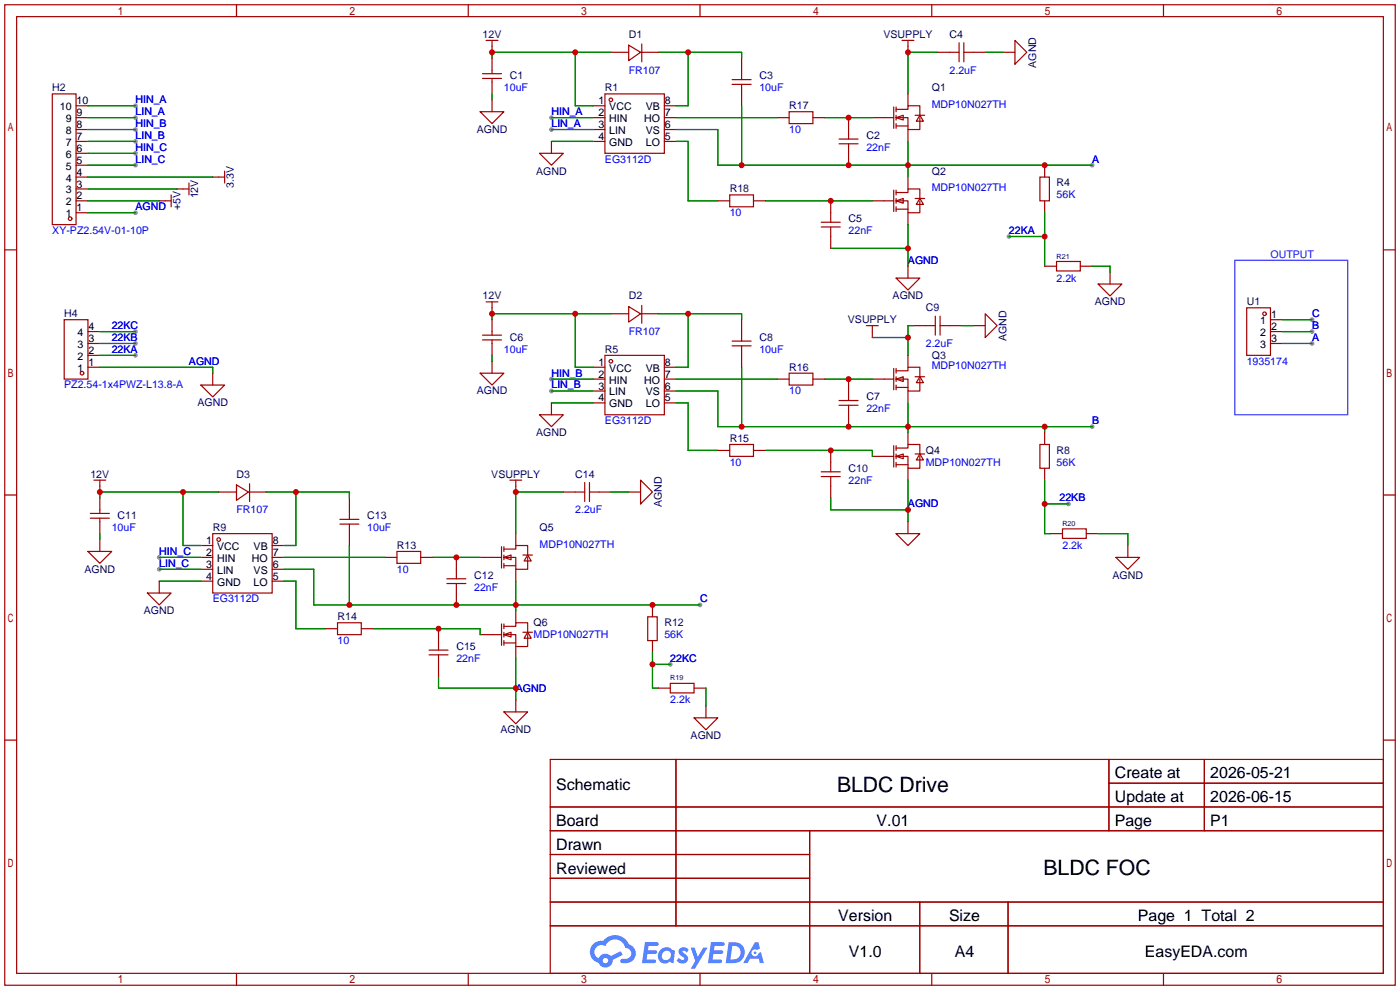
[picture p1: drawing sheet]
<svg xmlns="http://www.w3.org/2000/svg" width="299mm" height="212mm" viewBox="0 0 299 212" stroke-linecap="round" stroke-linejoin="round" font-family="sans-serif">
<g fill="#999">
<circle cx="117.9" cy="25.1" r=".51"/>
<circle cx="117.9" cy="27.7" r=".51"/>
<circle cx="233.4" cy="35.3" r=".51"/>
<circle cx="215.6" cy="50.5" r=".51"/>
<circle cx="29" cy="22.6" r=".51"/>
<circle cx="29" cy="25.1" r=".51"/>
<circle cx="29" cy="27.7" r=".51"/>
<circle cx="29" cy="30.2" r=".51"/>
<circle cx="29" cy="32.8" r=".51"/>
<circle cx="29" cy="35.3" r=".51"/>
<circle cx="29" cy="45.5" r=".51"/>
<circle cx="117.9" cy="81" r=".51"/>
<circle cx="117.9" cy="83.6" r=".51"/>
<circle cx="233.4" cy="91.2" r=".51"/>
<circle cx="228.3" cy="107.7" r=".51"/>
<circle cx="34" cy="119.1" r=".51"/>
<circle cx="34" cy="121.7" r=".51"/>
<circle cx="149.6" cy="129.3" r=".51"/>
<circle cx="143.3" cy="142" r=".51"/>
<circle cx="280.4" cy="68.3" r=".51"/>
<circle cx="280.4" cy="70.9" r=".51"/>
<circle cx="280.4" cy="73.4" r=".51"/>
<circle cx="29" cy="70.9" r=".51"/>
<circle cx="29" cy="73.4" r=".51"/>
<circle cx="29" cy="75.9" r=".51"/>
</g>
<g fill="none" stroke="#a10000" stroke-width=".25">
<path d="M1 1h297.2v209.6h-297.2zM3.6 3.6h292.1v204.4h-292.1zM50.5 1v2.6M100.1 1v2.6M149.6 1v2.6M199.1 1v2.6M248.7 1v2.6M1 53.4h2.6M295.7 53.4h2.5M1 105.8h2.6M295.7 105.8h2.5M1 158.2h2.6"/>
<path d="M295.7 158.2h2.5M117.6 162.3h178.1v45.7h-178.1zM117.6 172.5h178.1M117.6 177.5h178.1M144.5 162.3v35.6M173 177.5v30.5M237 162.3v15.2M237 167.4h58.7M257.4 162.3v15.2M117.6 182.6h55.4M117.6 192.8h178.1M117.6 187.7h55.4"/>
<path d="M117.6 197.9h178.1M196.6 192.8v15.2M215.4 192.8v15.2M50.5 208v2.6M100.1 208v2.6M149.6 208v2.6M199.1 208v2.6M248.7 208v2.6"/>
</g>
<g fill="#5487ff">
<path d="M145.3 202.7a1.3 1.3 0 0 1 1.9 .3l-.4 .6a.54 .54 0 0 0-.9-.2l.1 .2a1.34 1.34 0 0 1 .9 1.8 1.47 1.47 0 0 1-2.3-.1l.5-.6 .8 .5a.31 .31 0 0 0 .4-.3 .31 .31 0 0 0-.3-.4 1.12 1.12 0 0 1-.7-1.8z"/>
<path d="M147.6 202.5h.9l.6 2 1.2-2h.9l-2.7 4.6h-.9l1-1.7z"/>
<path d="M137.8 201.4h1.7a1.31 1.31 0 0 1 1.2 .2 .4 .4 0 0 1-.3 .5l-1.8 .1-.1 .9h1.6a.4 .4 0 0 1 .4 .4 .4 .4 0 0 1-.5 .4h-1.6l-.2 1.2h1.4a.46 .46 0 0 1 .5 0 .46 .46 0 0 1 .1 .5l-.4 .2h-2.6z"/>
<path d="M151.9 201.4h1.7a1.32 1.32 0 0 1 1.2 .2 .39 .39 0 0 1-.3 .5l-1.8 .1-.1 .9h1.6a.4 .4 0 0 1 .4 .4 .4 .4 0 0 1-.4 .4h-1.7l-.2 1.2h1.4a.46 .46 0 0 1 .5 0 .46 .46 0 0 1 .1 .5l-.4 .2h-2.6z"/>
<path d="M161.3 201.4h.8l.3 1.3-.6 .4a.75 .75 0 0 0-1.1 .3 .75 .75 0 0 0 .5 1 .75 .75 0 0 0 .9-.7l.5-.2 .6 2.3h-.8l-.3-.9h-1.8l-.5 .9h-1z"/>
<path d="M155.7 201.4l-.6 4.4h1.5a2.27 2.27 0 0 0 2.6-2.2 2.27 2.27 0 0 0-2.7-2.2zM156.5 202.1a1.5 1.5 0 0 1 1.8 1.6 1.5 1.5 0 0 1-1.9 1.4h-.3z"/>
<path d="M141.2 203a1.6 1.6 0 0 0-.3 2.3 1.6 1.6 0 0 0 2.3 .2l.7 .3 .3-2.4-.1-.3-.5-.1a1.58 1.58 0 0 0-2.4 0zM141.8 203.5a.98 .98 0 0 1 1.6 .4 .98 .98 0 0 1-1.1 1.3 .94 .94 0 0 1-.9-.7 .94 .94 0 0 1 .4-1z"/>
<path d="M126.8 201.8a2.37 2.37 0 0 0 1.1 4 1.54 1.54 0 0 0 1.8 1 1.54 1.54 0 0 0 1.2-1.6l2.2-1.1-.5-.8-2 1a1.57 1.57 0 0 0-2.7 .5 1.5 1.5 0 0 1-.7-2.1 1.5 1.5 0 0 1 2.2-.5 2.23 2.23 0 0 1 2.3-1.4 2.23 2.23 0 0 1 2 1.8 1.16 1.16 0 0 1 1.2 1.1 1.16 1.16 0 0 1-1.1 1.2h-.7a.47 .47 0 0 0-.5 .4 .47 .47 0 0 0 .4 .5 2.17 2.17 0 0 0 2.5-.9 2.17 2.17 0 0 0-.3-2.7l-.8-.4a3.2 3.2 0 0 0-5.5-.7l-1.1 .1zM128.8 205.3a.6 .6 0 0 1 1.2 0 .6 .6 0 0 1-1.2 0z"/>
<circle cx="161.4" cy="203.6" r=".28"/>
</g>
<g fill="none" stroke="#a10000" stroke-width=".25">
<path d="M103.1 16.8h4.1M103.1 15.7h4.1M103.9 8.6h2.5M105.2 8.6v2.6M105.2 12.4v3.3M105.2 16.8v3.3M130.6 11.2h3.8M134.4 9.7l2.5 1.5-2.5 1.8zM136.9 11.2h3.8M137.2 9.4v3.8M156.5 18h4M156.5 17h4"/>
<path d="M158.5 12.4v4.6M158.5 18v4.6M192.8 8.6h2.5M194.1 8.6v2.6M200.4 11.2h4.6M205 9.1v4.1M206 11.2h4.6M206 9.1v4.1M214.4 11.2h2.5M216.9 8.6l2.6 2.6-2.6 2.5zM11.2 20.1h5.1v27.9h-5.1zM16.3 22.6h2.5"/>
<path d="M16.3 25.1h2.5M16.3 27.7h2.5M16.3 30.2h2.5M16.3 37.8h2.5M16.3 35.3h2.5M16.3 32.8h2.5M40.4 39.1v2.6M45.5 37.8h2.5M48 36.6v2.5M102.6 23.9h5.1l-2.5 2.5zM105.2 21.3v2.6M115.3 32.8h5.1l-2.5 2.5z"/>
<path d="M117.9 30.2v2.6M126.7 22.6h2.6M126.7 25.1h2.6M126.7 27.7h2.6M126.7 30.2h2.6M129.3 20.1h12.7v12.7h-12.7zM142 22.6h2.5M142 25.1h2.5M142 27.7h2.5M142 30.2h2.5M166.1 25.1h2.6M168.7 23.9h5v2.5h-5z"/>
<path d="M173.7 25.1h2.6M179.3 30.7h4.1M179.3 29.7h4.1M181.4 25.1v4.6M181.4 30.7v4.6M186.4 25.1h4.6M191 22.9v4.5M191.5 25.1h2.6v2.6h2.5v-2.6M191.5 23.4h2.6v-.8h2.5v2M191.5 25.1l1.5-.5v1.1zM191.5 22.9v1M191.5 24.6v1.1"/>
<path d="M191.5 26.4v1M191.5 26.9h2.6M194.1 20.1v2.5M194.1 27.7v2.5M194.1 37.8v2.6M195.6 24.6h2M196.6 24.6l.8 1.3h-1.6zM222.2 37.8h2.1v5.1h-2.1zM223.3 35.3v2.5M16.3 42.9h2.5M16.3 45.5h2.5M16.3 40.4h2.5"/>
<path d="M34 42.9h2.6M36.6 41.7v2.5M37.8 40.4h2.6M153.4 42.9h2.6M156 41.7h5v2.5h-5zM161 42.9h2.6M175.5 48.5h4.1M175.5 47.5h4.1M177.5 42.9v4.6M177.5 48.5v4.6M186.4 42.9h4.6M191 40.6v4.6"/>
<path d="M191.5 42.9h2.6v2.6h2.5v-2.6M191.5 41.1h2.6v-.7h2.5v2M191.5 42.9l1.5-.5v1zM191.5 59.4h5.1l-2.5 2.6zM191.5 40.6v1.1M191.5 42.4v1M191.5 44.2v1M191.5 44.7h2.6M194.1 45.5v2.5M194.1 56.9v2.5M195.6 42.4h2M196.6 42.4l.8 1.3h-1.6z"/>
<path d="M223.3 42.9v2.6M223.3 56.9h2.5M225.8 55.9h5.1v2h-5.1zM230.9 56.9h2.5M237.2 58.2v2.5M13.7 68.3h5.1v12.7h-5.1zM18.8 78.5h2.5M18.8 70.9h2.5M18.8 73.4h2.5M18.8 75.9h2.5M45.5 79.8v2.5M102.6 79.8h5.1l-2.5 2.5z"/>
<path d="M103.1 72.6h4.1M103.1 71.6h4.1M103.9 64.5h2.5M105.2 64.5v2.6M105.2 68.3v3.3M105.2 72.6v3.3M105.2 77.2v2.6M126.7 78.5h2.6M129.3 75.9h12.7v12.7h-12.7zM130.6 67.1h3.8M134.4 65.5l2.5 1.6-2.5 1.7zM136.9 67.1h3.8"/>
<path d="M137.2 65.3v3.8M142 78.5h2.5M156.5 73.9h4M156.5 72.9h4M158.5 68.3v4.6M158.5 73.9v4.6M168.7 79.8h5v2.5h-5zM185.2 69.6h2.5M186.4 69.6v2.5M191 78.7v4.6M191.5 79.2h2.6v-.7h2.5v2M191.5 78.7v1.1"/>
<path d="M194.1 75.9v2.6M195.3 69.6h4.6M199.9 67.6v4M200.9 69.6h4.6M200.9 67.6v4M208 69.6h2.6M210.6 67.1l2.5 2.5-2.5 2.5zM234.7 60.7h5.1l-2.6 2.5zM266.4 65.8h5.1v10.1h-5.1zM271.5 68.3h2.6M271.5 70.9h2.6M271.5 73.4h2.6"/>
<path d="M42.9 82.3h5.1l-2.5 2.5zM115.3 88.6h5.1l-2.5 2.6zM117.9 86.1v2.5M126.7 81h2.6M126.7 83.6h2.6M126.7 86.1h2.6M142 81h2.5M142 83.6h2.5M142 86.1h2.5M153.4 96.3h2.6M156 95h5v2.5h-5zM161 96.3h2.6"/>
<path d="M166.1 81h2.6M173.7 81h2.6M177.5 96.3v4.5M179.3 86.6h4.1M179.3 85.6h4.1M181.4 81v4.6M181.4 86.6v4.6M186.4 81h4.6M186.4 97.5h4.6M191 95.2v4.6M191.5 81h2.6v2.6h2.5v-2.6M191.5 81l1.5-.5v1z"/>
<path d="M191.5 97.5h2.6v2.6h2.5v-2.6M191.5 95.8h2.6v-.8h2.5v2M191.5 97.5l1.5-.5v1zM191.5 80.5v1M191.5 82.3v1M191.5 95.2v1.1M191.5 97v1M191.5 98.8v1M191.5 82.8h2.6M191.5 99.3h2.6M194.1 83.6v2.5M194.1 92.5v2.5"/>
<path d="M195.6 80.5h2M195.6 97h2M196.6 80.5l.8 1.3h-1.6zM196.6 97l.8 1.3h-1.6zM222.2 95h2.1v5.1h-2.1zM223.3 92.5v2.5M18.8 117.9h5.1l-2.6 2.5zM19.3 110.7h4.1M19.3 109.7h4.1M20.1 102.6h2.5M21.3 102.6v2.6M21.3 106.4v3.3"/>
<path d="M21.3 110.7v3.3M21.3 115.3v2.6M42.9 116.6h2.6M42.9 119.1h2.6M45.5 114h12.7v12.7h-12.7zM46.7 105.2h3.8M50.5 103.6l2.6 1.6-2.6 1.7zM53.1 105.2h3.8M53.3 103.4v3.8M58.2 116.6h2.5M58.2 119.1h2.5M72.6 112h4.1"/>
<path d="M72.6 111h4.1M74.7 106.4v4.6M74.7 112v4.6M82.3 119.1h2.5M84.8 117.9h5.1v2.5h-5.1zM89.9 119.1h2.6M97.5 119.1v4.6M102.6 119.1h4.6M107.2 116.8v4.6M107.7 119.1h2.5v2.6h2.6v-2.6M107.7 117.3h2.5v-.7h2.6v2M107.7 119.1l1.5-.5v1z"/>
<path d="M107.7 116.8v1.1M107.7 118.6v1M109 102.6h2.5M110.2 102.6v2.6M110.2 114v2.6M111.8 118.6h2M112.8 118.6l.7 1.3h-1.5zM120.4 105.2h4.6M125 103.1v4.1M126 105.2h4.6M126 103.1v4.1M134.4 105.2h2.5"/>
<path d="M136.9 102.6l2.5 2.6-2.5 2.5zM175.5 101.9h4.1M175.5 100.8h4.1M177.5 101.9v4.5M191.5 114h5.1l-2.5 2.6zM194.1 100.1v2.5M194.1 111.5v2.5M223.3 100.1v2.5M224.5 114h2.6M227.1 113h5.1v2.1h-5.1zM232.2 114h2.5M238.5 119.1h5.1l-2.6 2.6z"/>
<path d="M241 116.6v2.5M31.5 126.7h5.1l-2.6 2.6zM34 124.2v2.5M42.9 121.7h2.6M42.9 124.2h2.6M58.2 121.7h2.5M58.2 124.2h2.5M69.6 134.4h2.5M72.1 133.1h5.1v2.5h-5.1zM77.2 134.4h2.6M91.7 140h4.1M91.7 138.9h4.1"/>
<path d="M93.7 134.4v4.5M93.7 140v4.5M95.5 124.7h4.1M95.5 123.7h4.1M97.5 124.7v4.6M102.6 135.6h4.6M107.2 133.4v4.5M107.7 135.6h2.5v2.6h2.6v-2.6M107.7 133.9h2.5v-.8h2.6v2M107.7 135.6l1.5-.5v1zM107.7 120.4v1M107.7 133.4v1"/>
<path d="M107.7 135.1v1M107.7 136.9v1M107.7 120.9h2.5M107.7 137.4h2.5M110.2 121.7v2.5M110.2 130.6v2.5M110.2 138.2v2.5M111.8 135.1h2M112.8 135.1l.7 1.3h-1.5zM138.4 131.8h2.1v5.1h-2.1zM139.4 129.3v2.5M139.4 136.9v2.5"/>
<path d="M107.7 152.1h5.1l-2.6 2.6zM110.2 149.6v2.5M140.7 147.1h2.6M143.3 146.1h5v2h-5zM148.3 153.4h5.1l-2.5 2.6zM148.3 147.1h2.6M150.9 150.9v2.5"/>
<circle cx="130.6" cy="21.3" r=".38"/>
<circle cx="15" cy="46.7" r=".38"/>
<circle cx="17.5" cy="79.8" r=".38"/>
<circle cx="130.6" cy="77.2" r=".38"/>
<circle cx="270.3" cy="67.1" r=".38"/>
<circle cx="46.7" cy="115.3" r=".38"/>
</g>
<g fill="none" stroke="#008700" stroke-width=".25">
<path d="M122.9 11.2v11.4h3.8M130.6 11.2h-25.4v1.2M140.7 11.2h17.8v1.2M147.1 11.2v11.4h-2.6M200.4 11.2h-6.3v8.9M210.6 11.2h3.8M18.8 22.6h10.2M18.8 25.1h10.2M18.8 27.7h10.2M18.8 30.2h10.2M18.8 35.3h10.2M18.8 32.8h10.2"/>
<path d="M18.8 37.8h26.7M105.2 20.1v1.2M117.9 25.1h8.8M117.9 27.7h8.8M117.9 30.2h8.8M144.5 30.2h2.6v12.7h6.3M144.5 25.1h21.6M144.5 27.7h8.9v7.6h80M158.5 22.6v12.7M176.3 25.1h10.1M194.1 30.2v7.6M18.8 42.9h15.2"/>
<path d="M18.8 40.4h19M18.8 45.5h10.2M163.6 42.9h22.8M177.5 53.1h16.6M194.1 48v8.9M215.6 50.5h7.7M223.3 45.5v11.4M233.4 56.9h3.8v1.3M21.3 78.5h24.2v1.3M21.3 70.9h7.7M21.3 73.4h7.7M21.3 75.9h7.7"/>
<path d="M105.2 75.9v1.3M122.9 67.1v11.4h3.8M130.6 67.1h-25.4v1.2M140.7 67.1h17.8v1.2M147.1 67.1v11.4h-2.6M158.5 78.5v12.7M186.4 72.1h7.7M195.3 69.6h-1.2v6.3M205.5 69.6h2.5M274.1 68.3h6.3M274.1 70.9h6.3M274.1 73.4h6.3"/>
<path d="M117.9 81h8.8M117.9 83.6h8.8M117.9 86.1h8.8M144.5 86.1h2.6v10.2h6.3M144.5 83.6h8.9v7.6h80M144.5 81h21.6M163.6 96.3h22.8v1.2M176.3 81h10.1M194.1 86.1v6.4M223.3 91.2v1.3M21.3 114v1.3M34 119.1h8.9"/>
<path d="M39.1 105.2v11.4h3.8M46.7 105.2h-25.4v1.2M56.9 105.2h17.8v1.2M60.7 119.1h21.6M63.2 105.2v11.4h-2.5M74.7 116.6v12.7M92.5 119.1h10.1M120.4 105.2h-10.2v8.8M130.6 105.2h3.8M177.5 106.4v2.6h16.6M194.1 102.6v8.9M223.3 102.6v11.4h1.2"/>
<path d="M223.3 107.7h5M234.7 114h6.3v2.6M34 121.7h8.9M34 124.2h8.9M60.7 124.2h2.5v10.2h6.4M60.7 121.7h6.4v7.6h82.5M79.8 134.4h22.8v1.2M110.2 124.2v6.4M139.4 139.4v7.7h1.3M93.7 144.5v2.6h16.5M110.2 140.7v8.9M139.4 142h3.9"/>
<path d="M150.9 147.1v3.8"/>
</g>
<path d="M263.9 55.6h24.1v33h-24.1z" fill="none" stroke="#33f" stroke-width=".25"/>
<g fill="#c00">
<circle cx="122.9" cy="11.2" r=".63"/>
<circle cx="105.2" cy="11.2" r=".63"/>
<circle cx="147.1" cy="11.2" r=".63"/>
<circle cx="181.4" cy="25.1" r=".63"/>
<circle cx="194.1" cy="11.2" r=".63"/>
<circle cx="194.1" cy="35.3" r=".63"/>
<circle cx="181.4" cy="35.3" r=".63"/>
<circle cx="158.5" cy="35.3" r=".63"/>
<circle cx="223.3" cy="35.3" r=".63"/>
<circle cx="177.5" cy="42.9" r=".63"/>
<circle cx="194.1" cy="53.1" r=".63"/>
<circle cx="223.3" cy="50.5" r=".63"/>
<circle cx="122.9" cy="67.1" r=".63"/>
<circle cx="105.2" cy="67.1" r=".63"/>
<circle cx="147.1" cy="67.1" r=".63"/>
<circle cx="181.4" cy="81" r=".63"/>
<circle cx="194.1" cy="72.1" r=".63"/>
<circle cx="194.1" cy="91.2" r=".63"/>
<circle cx="181.4" cy="91.2" r=".63"/>
<circle cx="158.5" cy="91.2" r=".63"/>
<circle cx="223.3" cy="91.2" r=".63"/>
<circle cx="177.5" cy="96.3" r=".63"/>
<circle cx="194.1" cy="109" r=".63"/>
<circle cx="223.3" cy="107.7" r=".63"/>
<circle cx="39.1" cy="105.2" r=".63"/>
<circle cx="21.3" cy="105.2" r=".63"/>
<circle cx="63.2" cy="105.2" r=".63"/>
<circle cx="97.5" cy="119.1" r=".63"/>
<circle cx="110.2" cy="105.2" r=".63"/>
<circle cx="97.5" cy="129.3" r=".63"/>
<circle cx="110.2" cy="129.3" r=".63"/>
<circle cx="139.4" cy="129.3" r=".63"/>
<circle cx="74.7" cy="129.3" r=".63"/>
<circle cx="93.7" cy="134.4" r=".63"/>
<circle cx="110.2" cy="147.1" r=".63"/>
<circle cx="139.4" cy="142" r=".63"/>
</g>
<g font-size="4.5">
<text x="178.9" y="169.2">BLDC Drive</text>
<text x="223" y="187">BLDC FOC</text>
</g>
<g font-size="3.4">
<text x="238.3" y="166.4">Create at</text>
<text x="258.7" y="166.4">2026-05-21</text>
<text x="118.9" y="168.9">Schematic</text>
<text x="238.3" y="171.4">Update at</text>
<text x="258.7" y="171.4">2026-06-15</text>
<text x="118.9" y="176.5">Board</text>
<text x="187.4" y="176.5">V.01</text>
<text x="238.3" y="176.5">Page</text>
<text x="258.7" y="176.5">P1</text>
<text x="118.9" y="181.6">Drawn</text>
<text x="118.9" y="186.7">Reviewed</text>
<text x="179.2" y="196.8">Version</text>
<text x="202.8" y="196.8">Size</text>
<text x="243.2" y="196.8">Page 1 Total 2</text>
<text x="181.4" y="204.5">V1.0</text>
<text x="204.1" y="204.5">A4</text>
<text x="244.7" y="204.5">EasyEDA.com</text>
</g>
<g font-size="2.3" fill="#000080">
<text x="103.1" y="8.1">12V</text>
<text x="134.4" y="8.1">D1</text>
<text x="188.8" y="8.1">VSUPPLY</text>
<text x="202.9" y="8.1">C4</text>
<text x="109" y="17">C1</text>
<text x="162.3" y="17">C3</text>
<text x="221.5" y="14.5" transform="rotate(-90 221.5 14.5)">AGND</text>
<text x="11.2" y="19.5">H2</text>
<text x="129.3" y="19.5">R1</text>
<text x="168.7" y="23.3">R17</text>
<text x="199.1" y="19.5">Q1</text>
<text x="101.9" y="28.4">AGND</text>
<text x="185.2" y="29.7">C2</text>
<text x="50" y="40.2" transform="rotate(-90 50 40.2)">3.3V</text>
<text x="114.6" y="37.3">AGND</text>
<text x="156" y="41.1">R18</text>
<text x="199.1" y="37.3">Q2</text>
<text x="225.8" y="39.8">R4</text>
<text x="38.6" y="45" transform="rotate(-90 38.6 45)">+5V</text>
<text x="42.4" y="42.4" transform="rotate(-90 42.4 42.4)">12V</text>
<text x="181.4" y="47.5">C5</text>
<text x="103.1" y="64">12V</text>
<text x="134.4" y="64">D2</text>
<text x="190.8" y="64">AGND</text>
<text x="234" y="65.2">AGND</text>
<text x="266.4" y="65.2">U1</text>
<text x="13.7" y="67.8">H4</text>
<text x="181.2" y="69.1">VSUPPLY</text>
<text x="197.9" y="66.5">C9</text>
<text x="109" y="72.9">C6</text>
<text x="129.3" y="75.4">R5</text>
<text x="162.3" y="72.9">C8</text>
<text x="199.1" y="76.7">Q3</text>
<text x="215.1" y="72.9" transform="rotate(-90 215.1 72.9)">AGND</text>
<text x="168.7" y="79.2">R16</text>
<text x="42.2" y="86.8">AGND</text>
<text x="101.9" y="84.3">AGND</text>
<text x="185.2" y="85.6">C7</text>
<text x="114.6" y="93.2">AGND</text>
<text x="156" y="94.5">R15</text>
<text x="181.4" y="100.8">C10</text>
<text x="197.9" y="97">Q4</text>
<text x="225.8" y="97">R8</text>
<text x="19.3" y="102.1">12V</text>
<text x="50.5" y="102.1">D3</text>
<text x="105" y="102.1">VSUPPLY</text>
<text x="122.9" y="102.1">C14</text>
<text x="25.1" y="111">C11</text>
<text x="45.5" y="113.5">R9</text>
<text x="78.5" y="111">C13</text>
<text x="115.3" y="113.5">Q5</text>
<text x="141.4" y="108.4" transform="rotate(-90 141.4 108.4)">AGND</text>
<text x="84.8" y="117.3">R13</text>
<text x="18.1" y="122.4">AGND</text>
<text x="101.3" y="123.7">C12</text>
<text x="237.8" y="123.7">AGND</text>
<text x="30.8" y="131.3">AGND</text>
<text x="72.1" y="132.6">R14</text>
<text x="114" y="133.8">Q6</text>
<text x="142" y="133.8">R12</text>
<text x="97.5" y="138.9">C15</text>
<text x="107" y="156.7">AGND</text>
<text x="147.6" y="158">AGND</text>
</g>
<g font-size="2.3" fill="#00f">
<text x="134.4" y="15.7">FR107</text>
<text x="202.9" y="15.7">2.2uF</text>
<text x="29" y="22.1">HIN_A</text>
<text x="107.7" y="19.5">10uF</text>
<text x="162.3" y="19.5">10uF</text>
<text x="199.1" y="23.1">MDP10N027TH</text>
<text x="29" y="24.6">LIN_A</text>
<text x="29" y="27.1">HIN_B</text>
<text x="29" y="29.7">LIN_B</text>
<text x="117.9" y="24.6">HIN_A</text>
<text x="117.9" y="27.1">LIN_A</text>
<text x="168.7" y="28.4">10</text>
<text x="29" y="32.2">HIN_C</text>
<text x="29" y="34.8">LIN_C</text>
<text x="129.3" y="34.8">EG3112D</text>
<text x="185.2" y="32.2">22nF</text>
<text x="233.4" y="34.8">A</text>
<text x="199.1" y="40.9">MDP10N027TH</text>
<text x="29" y="44.9">AGND</text>
<text x="156" y="46.2">10</text>
<text x="225.8" y="42.4">56K</text>
<text x="11.2" y="50">XY-PZ2.54V-01-10P</text>
<text x="181.4" y="50">22nF</text>
<text x="215.6" y="50">22KA</text>
<text x="194.1" y="56.4">AGND</text>
<text x="225.8" y="60.2">2.2k</text>
<text x="23.9" y="70.3">22KC</text>
<text x="134.4" y="71.6">FR107</text>
<text x="280.4" y="67.8">C</text>
<text x="280.4" y="70.3">B</text>
<text x="23.9" y="72.9">22KB</text>
<text x="23.9" y="75.4">22KA</text>
<text x="40.4" y="77.9">AGND</text>
<text x="107.7" y="75.4">10uF</text>
<text x="162.3" y="75.4">10uF</text>
<text x="197.9" y="74.1">2.2uF</text>
<text x="266.4" y="77.9">1935174</text>
<text x="280.4" y="72.9">A</text>
<text x="13.7" y="83">PZ2.54-1x4PWZ-L13.8-A</text>
<text x="117.9" y="80.5">HIN_B</text>
<text x="117.9" y="83">LIN_B</text>
<text x="199.1" y="79">MDP10N027TH</text>
<text x="168.7" y="84.3">10</text>
<text x="185.2" y="88.1">22nF</text>
<text x="129.3" y="90.6">EG3112D</text>
<text x="233.4" y="90.6">B</text>
<text x="156" y="99.5">10</text>
<text x="197.9" y="99.5">MDP10N027TH</text>
<text x="225.8" y="99.5">56K</text>
<text x="181.4" y="103.3">22nF</text>
<text x="226.4" y="107.2">22KB</text>
<text x="23.9" y="113.5">10uF</text>
<text x="50.5" y="109.7">FR107</text>
<text x="78.5" y="113.5">10uF</text>
<text x="122.9" y="109.7">2.2uF</text>
<text x="194.1" y="108.4">AGND</text>
<text x="34" y="118.6">HIN_C</text>
<text x="115.3" y="117.1">MDP10N027TH</text>
<text x="227.1" y="117.3">2.2k</text>
<text x="34" y="121.1">LIN_C</text>
<text x="84.8" y="122.4">10</text>
<text x="45.5" y="128.7">EG3112D</text>
<text x="101.3" y="126.2">22nF</text>
<text x="149.6" y="128.7">C</text>
<text x="72.1" y="137.6">10</text>
<text x="114" y="136.4">MDP10N027TH</text>
<text x="142" y="136.4">56K</text>
<text x="97.5" y="141.4">22nF</text>
<text x="143.3" y="141.4">22KC</text>
<text x="110.2" y="147.8">AGND</text>
<text x="143.3" y="150.3">2.2k</text>
</g>
<g font-size="2.3">
<text x="12.8" y="23.6">10</text>
<text x="16.4" y="22.3">10</text>
<text x="127.9" y="22.3">1</text>
<text x="130.2" y="23.6">VCC</text>
<text x="138" y="23.6">VB</text>
<text x="142.1" y="22.3">8</text>
<text x="14.1" y="28.6">8</text>
<text x="14.1" y="26.1">9</text>
<text x="16.4" y="29.9">7</text>
<text x="16.4" y="27.4">8</text>
<text x="16.4" y="24.8">9</text>
<text x="127.9" y="29.9">4</text>
<text x="127.9" y="27.4">3</text>
<text x="127.9" y="24.8">2</text>
<text x="130.2" y="28.6">LIN</text>
<text x="130.2" y="26.1">HIN</text>
<text x="137.6" y="26.1">HO</text>
<text x="138" y="28.6">VS</text>
<text x="142.1" y="24.8">7</text>
<text x="142.1" y="27.4">6</text>
<text x="142.1" y="29.9">5</text>
<text x="14.1" y="33.7">6</text>
<text x="14.1" y="31.2">7</text>
<text x="16.4" y="35">5</text>
<text x="16.4" y="32.5">6</text>
<text x="130.2" y="31.2">GND</text>
<text x="138" y="31.2">LO</text>
<text x="14.1" y="41.3">3</text>
<text x="14.1" y="38.8">4</text>
<text x="14.1" y="36.3">5</text>
<text x="16.4" y="40.1">3</text>
<text x="16.4" y="37.5">4</text>
<text x="14.1" y="46.4">1</text>
<text x="14.1" y="43.9">2</text>
<text x="16.4" y="45.2">1</text>
<text x="16.4" y="42.6">2</text>
<text x="16.6" y="71.8">4</text>
<text x="18.9" y="70.6">4</text>
<text x="269.3" y="69.3">1</text>
<text x="269.3" y="71.8">2</text>
<text x="271.7" y="68">1</text>
<text x="271.7" y="70.6">2</text>
<text x="16.6" y="76.9">2</text>
<text x="16.6" y="74.4">3</text>
<text x="18.9" y="75.6">2</text>
<text x="18.9" y="73.1">3</text>
<text x="269.3" y="74.4">3</text>
<text x="271.7" y="73.1">3</text>
<text x="16.6" y="79.4">1</text>
<text x="18.9" y="78.2">1</text>
<text x="127.9" y="83.3">3</text>
<text x="127.9" y="80.7">2</text>
<text x="127.9" y="78.2">1</text>
<text x="130.2" y="82">HIN</text>
<text x="130.2" y="79.4">VCC</text>
<text x="137.6" y="82">HO</text>
<text x="138" y="79.4">VB</text>
<text x="142.1" y="78.2">8</text>
<text x="142.1" y="80.7">7</text>
<text x="142.1" y="83.3">6</text>
<text x="127.9" y="85.8">4</text>
<text x="130.2" y="87.1">GND</text>
<text x="130.2" y="84.5">LIN</text>
<text x="138" y="84.5">VS</text>
<text x="138" y="87.1">LO</text>
<text x="142.1" y="85.8">5</text>
<text x="44.1" y="118.8">2</text>
<text x="44.1" y="116.3">1</text>
<text x="46.4" y="117.5">VCC</text>
<text x="54.2" y="117.5">VB</text>
<text x="58.3" y="116.3">8</text>
<text x="58.3" y="118.8">7</text>
<text x="44.1" y="123.9">4</text>
<text x="44.1" y="121.4">3</text>
<text x="46.4" y="125.2">GND</text>
<text x="46.4" y="122.6">LIN</text>
<text x="46.4" y="120.1">HIN</text>
<text x="53.8" y="120.1">HO</text>
<text x="54.2" y="122.6">VS</text>
<text x="54.2" y="125.2">LO</text>
<text x="58.3" y="121.4">6</text>
<text x="58.3" y="123.9">5</text>
</g>
<text font-size="2.3" fill="#30f" x="271.5" y="55.1">OUTPUT</text>
<g font-size="1.5" fill="#000080">
<text x="225.8" y="55.3">R21</text>
<text x="227.1" y="112.4">R20</text>
<text x="143.3" y="145.4">R19</text>
</g>
</svg>
